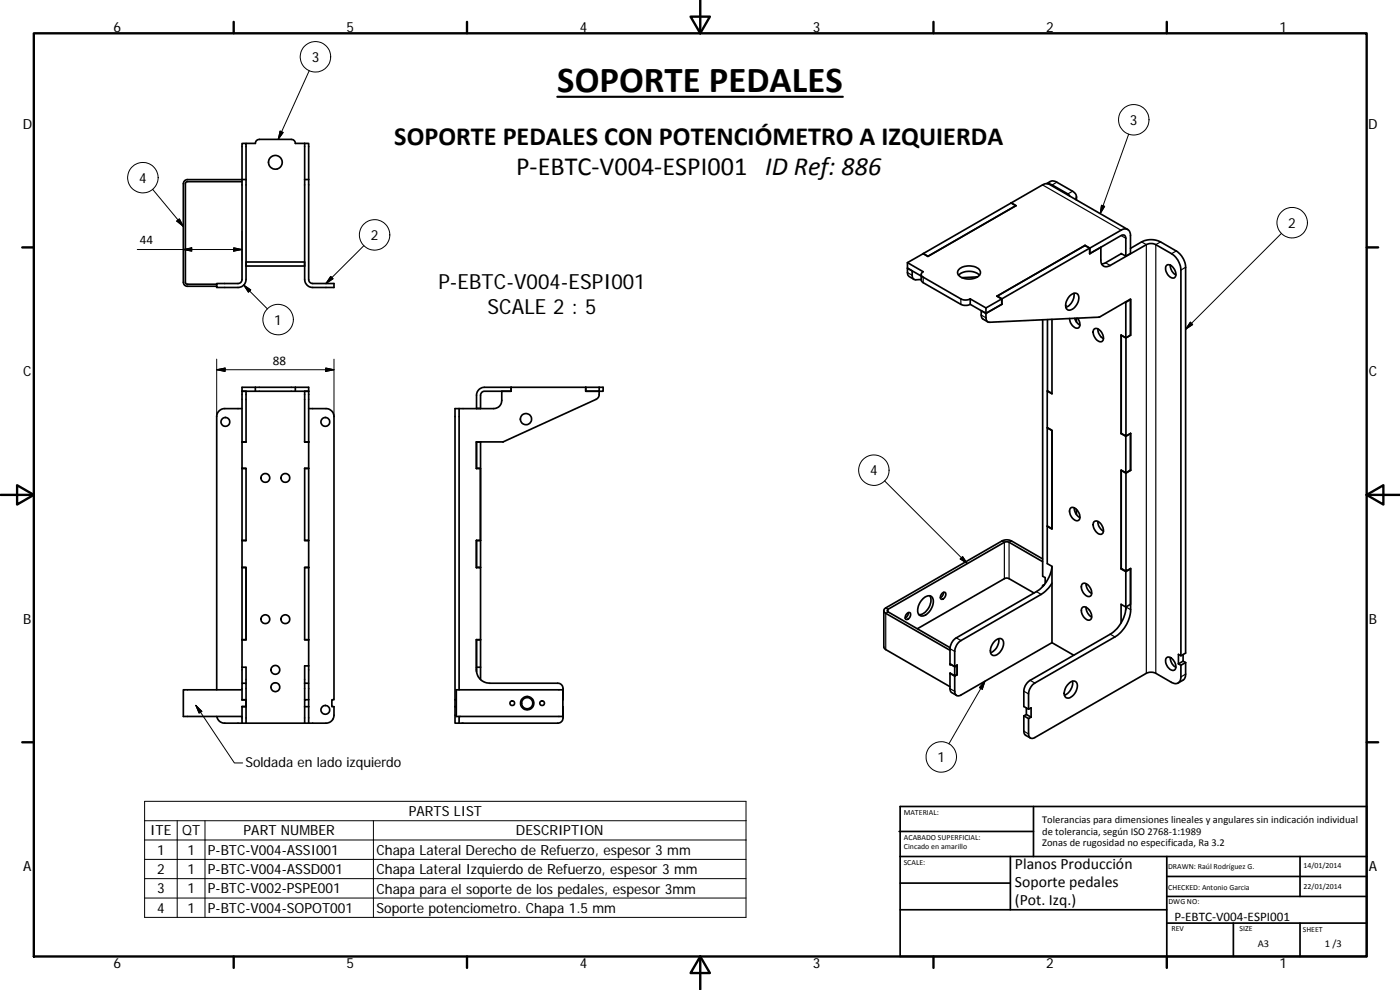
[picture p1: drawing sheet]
<svg xmlns="http://www.w3.org/2000/svg" width="420mm" height="297mm" viewBox="0 0 420 297" stroke-linecap="round" stroke-linejoin="round" font-family="sans-serif">
<g fill="none" stroke="#000" stroke-width=".51">
<path d="M72.6 54.5h-16.4l-.5 .4v30l.5 .4h8.8M73.8 53.9v-10.9h-1.2v41.1l-.4 .7-.5 .2-5.4 .1a1.04 1.04 0 0 0-1.3 .2M73.8 53.9v30a2.42 2.42 0 0 1-2.4 2.4h-6.4v-.4M73.8 43h2.8l.3-.7 .9-.5h9.6l1 .5 .2 .7h2.8M73.8 53.9h-17.6l-.7 .2-.4 .5v30.6l.4 .4 .7 .3h8.8M91.4 43v10.9M91.4 43h1.2v10.9M91.4 53.9h1.2M92.6 53.9l.1 30.2 .4 .7 .7 .3h6.4v1.2h-6.4a2.42 2.42 0 0 1-2.4-2.4v-30M314.1 55.1l1.6-.8 .8 .1 5.4 3a1.71 1.71 0 0 1 .9 2.4M314.4 55.1l1.4 .4 4.7 2.7 .5 .6M323.1 59v1"/>
<path d="M91.4 78.6h-17.6v1.2h17.6M272.3 78.8l.2 3.7 1.8 1.3M272.3 78.8l4.8 2.7a.85 .85 0 0 0-.6 .8 .85 .85 0 0 0 .6 .9l11.3 6.5a3.1 3.1 0 0 0 2.8 0M277.1 76.1l-4.8 2.7M277.1 76.1l1.4 .8M277.1 76.1h.1M303.5 60.9l1.4 .8-26.4 15.2-1.4-.8M325.7 73.6l-26.5 15.3 1.4 .8M325.7 73.6l1.3 .9M325.7 73.6l1.4 .8M327 74.5l-26.3 15.2-1.4-.8M327 76.1h.1"/>
<path d="M327 76.1l3.4-1.9v3.8a1.72 1.72 0 0 0 .8 1.8 1.72 1.72 0 0 0 2-.1l10.8-6.3a3.1 3.1 0 0 1 2.9 0l4.7 2.7a6.1 6.1 0 0 1 2.8 4.9v115.8l-.7-.5v2.9M327.1 74.4l-.1 1.7M327.1 74.4l9.4-5.3a1.72 1.72 0 0 1 1.9-.2 1.72 1.72 0 0 1 .9 1.8v5.4l-1.4 .8-1.4-.8M327.1 76.1l9.4-5.4a.86 .86 0 0 1 1-.1 .86 .86 0 0 1 .4 .9v5.4M336.5 76.1l-5 2.9-.9 .2M338.4 68.9l-23.5-13.6-1.1-.2-36.7 21M339.3 74.5l3.3-1.9a6.2 6.2 0 0 1 5.7 0l4.7 2.7a6.3 6.3 0 0 1 2.8 4.9v115.8l-1.4 .8M350 79.7a1.88 1.88 0 0 1 2.6 1.5 1.31 1.31 0 0 1 .3 1.4 1.31 1.31 0 0 1-1.1 .8 2.96 2.96 0 0 1-1.8-3.7zM351.2 79.5a3.5 3.5 0 0 0 1.7 3M65 85.3v.6M276.5 82.8l-4.2-2.3 1.5 .8v1.3a1.12 1.12 0 0 0 1 1.3h1.7M276.5 82.3v1.9l.6 .6 11.3 6.5a3.2 3.2 0 0 0 2.8 0"/>
<path d="M287.7 82.6a4.8 4.8 0 0 1 6.3 0M287.9 80.8a4.8 4.8 0 0 1 6.1 .2 1.67 1.67 0 0 1-1.5 2.5 4.2 4.2 0 0 1-5.1-1.5l.1-.7zM291.2 89.7l4.7 2.7M291.2 89.7v1.6M293.4 83.1l-4.7 .2M295.9 92.4v3a1.12 1.12 0 0 0 1.1 1.3l32.8-1.5 9.5-5.5v10.9M300.6 89.7v1.6l-4.7 2.7-4.7-2.7M300.6 89.7l-4.7 2.7M300.7 91.3l-4.8 2.7-1.4-.8v1.6l.2 .7 1.8 1.1M300.7 89.7l-.1 1.5M312.9 95.9v77l.8 .4v1.8M314.4 95.9v21.4"/>
<path d="M315.7 95.8v22.4l-1.3-.9M321 88.8a1.55 1.55 0 0 1 2.6-.2 3.8 3.8 0 0 1-2.9 4.5 1.69 1.69 0 0 1-.7-2.5zM322.3 88a4.1 4.1 0 0 1-2.4 4.2M322.5 95.5a3.4 3.4 0 0 0 1.6 2M323.1 95.5v1.1M323.4 95.5a1.88 1.88 0 0 1 0 3 2.83 2.83 0 0 1-2.4-2.9M328.4 98.7a2.17 2.17 0 0 1 2.7 2.1 1.12 1.12 0 0 1-.3 1.6 1.12 1.12 0 0 1-1.6-.3 2.67 2.67 0 0 1-.8-3.4zM329.5 98.7a3.3 3.3 0 0 0 1.7 2.9M337.8 90.6l.1 .1M337.9 90.7v10.7M339.2 89.8l.1 .1M339.3 89.9l-1.4 .8"/>
<path d="M339.3 89.9v10.7M73.8 117.4v15.2M76.6 116.2h-4v88.8M76.6 116.2v1.2M88.6 116.2h4v24.3M88.6 116.2h-12M88.6 117.4h4M88.6 117.4h-16M88.6 116.2v1.2M91.4 117.4v15.2M175.8 116.2v1.2zM179.8 116.2h-34.4a2.38 2.38 0 0 0-2.4 2.4v4"/>
<path d="M179.8 116.2h1.2v1.2h-5.2M179.8 116.2v2.5l-.2 .5-.7 .6-27.9 12.8h-8v8h1.2M314.3 117.3v11l1.4 .8v29.7l-1.4-.9M314.4 117.3l1.3 .7M337.9 101.4v29.4l-1.4-.8M339.3 100.6l-1.4 .8-1.4-.8v29.5M339.3 100.6l-1.4 .8-1.4-.8v29.4M72.6 132.6h1.2M72.6 122.6h-5.2a2.42 2.42 0 0 0-2.4 2.4v82M73.8 132.6l-1.2 .1M73.8 132.6h.1M91.4 132.6h.1"/>
<path d="M91.4 132.6h1.2M91.4 132.6l1.2 .1M92.6 132.6h.1M92.6 122.6h5.2a2.39 2.39 0 0 1 2.4 2.4v85h-.6v2h.6v2.6a2.39 2.39 0 0 1-2.4 2.4h-5.2M137.8 122.6v84.4M137.8 122.6h-1.2v94.4h1.2M143 122.5h1.2M143 132.7h1.2M144.2 122.6v-4.3l.5-.7 .7-.2h8v-1.2v1.2h-2.8v2.8a2.42 2.42 0 0 1-2.4 2.4h-10.4M144.2 132.6v37.7M314.4 128.3l-.1 29.5 1.4 .8v-29.4l-1.4-.8M336.5 130.1l1.4 .8"/>
<path d="M336.5 130v.1M337.9 130.9v11M337.9 130.8l1.4-.8v11.1M339.2 130.1h.1M339.3 130.1l-1.4 .8M72.6 140.5h1.2v21.7h-1.2M72.6 140.6h1.2M92.6 140.6v21.5h-1.2M92.6 140.5l-1.2 .1M92.6 140.5h-1.2v21.7h1.2M143 140.5h1.2v21.7h-1.2M314.3 157.9v11.2l1.4 .8v22.9"/>
<path d="M314.4 157.9h-.1M321.3 152.4a2.07 2.07 0 0 1 2.6 1.8 1.22 1.22 0 0 1 .2 1.3 1.22 1.22 0 0 1-1.2 .7 2.87 2.87 0 0 1-1.6-3.8zM322.4 152.4a3.3 3.3 0 0 0 1.7 2.9M323.1 152.8v1.6M328.2 156.7a1.73 1.73 0 0 1 2.6 1.2 1.45 1.45 0 0 1-.5 2.4 3 3 0 0 1-2.1-3.6zM329.5 156.5a3.4 3.4 0 0 0 1.7 2.9M336.5 141.1v29.5l1.4 .8M336.5 141.1l1.4 .9M336.5 141.1h.1M337.9 141.9l-1.4-.9v29.7l1.4 .8M337.9 142v29.4l1.4-.8v12.3a10.2 10.2 0 0 1-4.7 8.2l-24 13.8a4.2 4.2 0 0 0-1.9 3.3v4.6M339.3 141.1l-1.4 .9"/>
<path d="M339.3 141.1l-1.4 .8M72.6 170.2h1.2v21.8h-1.2M72.6 170.3h1.2v21.6h-1.2M72.6 162.1h1.2M91.4 170.3h1.2M92.6 162.1v42.9M92.6 170.2h-1.2v21.8h1.2M143 170.2h1.2M144.2 162.1h-1.2v8.2h1.2v21.6h-1.2v9.6M277 179.7a1.8 1.8 0 0 1 2.9-.3 4.4 4.4 0 0 1-3.3 5.4 1.78 1.78 0 0 1-1.1-2.5l.7-1.6zM279 178.8a4.3 4.3 0 0 1-3.2 5.6M282.8 177.9a.62 .62 0 0 1 .9-.1 .62 .62 0 0 1 .1 .9 1 1 0 0 1-1.5 .9 1.59 1.59 0 0 1 .5-1.7z"/>
<path d="M283.2 177.7l-.2 .9-.8 .7M310.3 177.9l-7.6-4.4h-1.1l-26.3 15.2M312.9 167.7l-9.3-5.4a3.1 3.1 0 0 0-2.9 0l-34.9 20.1a.86 .86 0 0 0-.6 .8 .86 .86 0 0 0 .6 .8l19.3 11.1M312.9 168.5l-10.1-5.8-1.2-.1-35.3 20.4 .1 .5 18.7 10.8M312.9 175.7l.2 .1M312.9 175.7v.3M313.3 175.6l-.4 .1M315.7 170.1a10.6 10.6 0 0 1-4.6 7.4l-24.1 13.9a4.1 4.1 0 0 0-1.9 3.2v4.6l1.4 .8M315.7 175a10.4 10.4 0 0 1-3.2 3.4l-24.1 13.8a4.1 4.1 0 0 0-1.9 3.3v7.3M324.9 175.2a2.1 2.1 0 0 1 2.6 1.7 1.24 1.24 0 0 1-.8 2.1 2.81 2.81 0 0 1-1.8-3.8zM326 175.1a3.4 3.4 0 0 0 1.6 3M336.6 170.6l-.1 .1"/>
<path d="M337.9 171.5v11.4M339.2 170.6l-1.3 .9M91.4 191.9h1.2M92.6 199.8h-1.2v5.2M143 192h1.2M144.2 191.9v12M265.2 183.2v10.9l.3 .5 19.6 11.4M272.3 184a.63 .63 0 0 1 .9-.1 .63 .63 0 0 1 0 .9 .89 .89 0 0 1-.5 .9 .89 .89 0 0 1-1-.2v-.7zM272.6 183.8l-.2 .9-.7 .7M285.2 199.2l1.3 .8M298.4 192.5a1.51 1.51 0 0 1 2.7-.2 3.7 3.7 0 0 1-2.9 4.4 1.66 1.66 0 0 1-.8-2.5zM299.7 191.6a4.1 4.1 0 0 1-2.4 4.2"/>
<path d="M315.7 192.8l-27.3 15.7a1.15 1.15 0 0 1-1.3 .2 1.15 1.15 0 0 1-.6-1.3v-4.5M315.7 192.8l6.6 3.8M324.9 182.3a2.1 2.1 0 0 1 2.6 1.7 1.22 1.22 0 0 1 .1 1.4 1.22 1.22 0 0 1-1.1 .7 2.89 2.89 0 0 1-1.6-3.8zM326 182.2a3.4 3.4 0 0 0 1.6 2.9M337.9 182.1a10.5 10.5 0 0 1-4.7 8.2l-24 13.8a4.2 4.2 0 0 0-1.9 3.3v4.6l1.4 .8M339.3 181.3l-1.4 .8-1.4-.8v5.6M350 197.4a1.88 1.88 0 0 1 2.6 1.5 1.3 1.3 0 0 1 .3 1.4 1.3 1.3 0 0 1-1.1 .8 2.93 2.93 0 0 1-1.8-3.7zM351.2 197.3a3.4 3.4 0 0 0 1.7 2.9M353.7 199.2l.7 .4M354.4 199.6v3.5a1.73 1.73 0 0 1-.8 1.8 1.73 1.73 0 0 1-2-.2l-4.7-2.7a3.3 3.3 0 0 0-2.9 0l-33.4 19.3a1.14 1.14 0 0 1-1.4 .1 1.14 1.14 0 0 1-.5-1.2v-4.6M355.1 198.4l.7 .4M355.1 198.4l-1.4 .8"/>
<path d="M355.1 196.4v2M355.8 198.8l-.1 4.5-.5 .7-1.6 .9M355.8 198.8l-1.4 .8M65.1 215a2.4 2.4 0 0 0 2.3 2h5.2M72.6 207h-17.6v8h17.6M72.6 200.2h1.2v4.8M72.6 205h1.2v12h-1.2v-5h1.2v-2h-1.2zM72.6 212h1.2M72.6 210h1.2M91.4 205v5M91.4 212v5M91.4 205h1.2v12"/>
<path d="M91.4 212h1.2M92.6 210h-1.2v2M92.6 217h-18.8M136.6 212h.3M136.6 210h.3M136.9 207h32v8h-32zM137.8 215v2M143 201a4 4 0 0 0 4 4h20.4a1.57 1.57 0 0 1 1.6 1.6l-.1 3.4M143 200.2h1.2M168.9 212l.1 3.4a1.58 1.58 0 0 1-1.6 1.6h-29.6M285.1 202.1l.2 5.3 1.8 1.3M285.1 202.1l1.4 .8"/>
<path d="M285.2 202l1.3 .8M285.2 202h.1M285.2 202l-.1 .1M286.5 200l.8-.4v2.8M286.5 200l.7-.4v2.8M287.2 202.4h.1M287.2 202.4l-.7 .4M287.3 202.4l-.8 .5M307.3 214.8v5.1l.5 .7 1.4 .8M307.3 214.8l1.4 .8M308 212.4v2M308 214.4l1.4 .8"/>
<path d="M308 214.4l-.7 .4M308.7 212.8l.7-.4v2.8M309.4 215.2l-.7 .4M320.6 205.3a1.49 1.49 0 0 1 2.6-.3 3.7 3.7 0 0 1-2.9 4.4 1.67 1.67 0 0 1-.7-2.5zM321.9 204.4a4.1 4.1 0 0 1-2.4 4.2M269.8 249.5h40.4M270.1 257h140.1M270.1 242h140.1v45h-140.1zM303.2 257v16M310.2 242v15M350.2 257v30M390.2 257v12"/>
<path d="M270.1 273h80.1M270.1 265h33.1M350.2 277h60M350.2 269h60M350.2 263h60M370.2 277v10M390.2 277v10"/>
<circle cx="82.6" cy="48.7" r="2.07"/>
<circle cx="67.7" cy="126.6" r="1.32"/>
<circle cx="97.7" cy="126.6" r="1.32"/>
<circle cx="157.8" cy="125.8" r="1.67"/>
<circle cx="79.6" cy="143.4" r="1.32"/>
<circle cx="85.6" cy="143.4" r="1.32"/>
<circle cx="79.6" cy="185.8" r="1.32"/>
<circle cx="85.6" cy="185.8" r="1.32"/>
<circle cx="82.6" cy="201" r="1.32"/>
<circle cx="82.6" cy="206.2" r="1.32"/>
<circle cx="97.7" cy="213" r="1.32"/>
<circle cx="153.7" cy="211" r=".71"/>
<circle cx="158.2" cy="211" r="1.66"/>
<circle cx="158.2" cy="211" r="2.01"/>
<circle cx="162.7" cy="211" r=".71"/>
</g>
<g fill="none" stroke="#000" stroke-width=".36">
<path d="M312.9 55.5l23.6 13.6M317.2 54.7l-1.4 .8M321.9 57.4l-1.4 .8v.3M331.8 78.8l1.4 .9M336.5 70.7l1.4 .8M342.6 72.6l1.4 .8v128.6M348.3 72.6l-1.4 .8v128.6M353 75.3l-1.4 .8M272.3 81.8l1.5 .8M277.1 83.2v1.6M288.4 89.7v1.6M294.5 94.5l1.4 .9"/>
<path d="M355.8 80.2l-1.4 .8M300.7 162.3l.7 .4v10.9M303.6 162.3l-.8 .4v10.9M311.1 177.5l1.4 .9M265.8 182.4l.7 .4v.8l-.7 .4v10.9M285.1 194.6l1.4 .9M287 191.4l1.4 .8M333.2 190.3l1.4 .8M337.9 182.1l1.4 .8M285.1 206.6l1.4 .8M307.3 207.4l1.4 .8M307.3 219.4l1.4 .8"/>
<path d="M309.2 204.1l1.4 .8M355.8 202.3l-1.4 .8"/>
</g>
<g fill="#000">
<circle cx="336.5" cy="100.6" r=".25"/>
<circle cx="285.2" cy="199.2" r=".25"/>
<circle cx="287.2" cy="199.6" r=".25"/>
<circle cx="337.9" cy="182.1" r=".25"/>
</g>
<g fill="none" stroke="#000" stroke-width=".71">
<path d="M10.1 10h400.1v277h-400.1zM70.1 6.6v3.4M140.2 6.6v3.4M207.3 5h5.8l-2.9 5zM210.2 0v10M280.2 6.6v3.4M350.2 6.6v3.4M6.7 74.2h3.4M410.2 74.2h3.4M.2 148.5h9.9M5.1 145.6l5 2.9-5 2.9zM410.2 148.5l5-2.9v5.8z"/>
<path d="M410.2 148.5h9.9M6.7 222.7h3.4M410.2 222.7h3.4M70.1 287v3.4M140.2 287v3.4M210.2 287l2.9 5h-5.8zM210.2 287v10M280.2 287v3.4M350.2 287v3.4"/>
</g>
<g fill="none" stroke="#000" stroke-width=".3">
<path d="M84.1 39.3l.9 .5-1.5 2zM92.8 21.2l-9.3 20.6M45.8 56.8l9.2 11.1M338.7 40.2l-8.5 23.9M41.2 74.9h31.4M53.1 66.3l.7-.6 1.2 2.2zM55 74.9l2.5-.5v1zM70.1 74.4l2.5 .5-2.5 .5zM72.6 69.4v8.6M109.2 73.7l-11.4 11.4M330.6 61.6l.9 .3-1.3 2.2zM384.6 70l-28.8 28.8"/>
<path d="M73.1 85.5l7.2 7.2M73.1 85.5l2.1 1.5-.6 .7zM99.2 82.9l.8 .7-2.2 1.5zM357.2 96.7l.7 .7-2.1 1.4zM65 107.8v17.2M65 110.9l2.6-.5v1zM65 110.9h35.2M97.8 110.4l2.4 .5-2.4 .5zM100.2 107.8v17.2M265.5 144.3l24.8 24.8M288.2 167.7l.7-.7 1.4 2.1zM58.8 211.6l1.8 1.8-.9 .6z"/>
<path d="M58.8 211.6l11.5 17.3h2.5M295.6 204.4l-10.8 18.8M295.6 204.4l-.8 2.4-.9-.5zM43.4 240.4h180.5v34.9h-180.5zM43.4 246.3h180.5M43.4 252h180.5M43.4 257.9h180.5M53.2 246.3v29M61.5 246.3v29M112.1 246.3v29M43.4 263.6h180.5M43.4 269.5h180.5"/>
<circle cx="94.7" cy="17.1" r="4.6"/>
<circle cx="340.3" cy="35.9" r="4.6"/>
<circle cx="42.9" cy="53.3" r="4.6"/>
<circle cx="112.4" cy="70.5" r="4.6"/>
<circle cx="387.8" cy="66.8" r="4.6"/>
<circle cx="83.5" cy="95.9" r="4.6"/>
<circle cx="262.2" cy="141.1" r="4.6"/>
<circle cx="282.5" cy="227.1" r="4.6"/>
</g>
<g fill="#000" stroke="#000" stroke-width=".3">
<path d="M84.1 39.3l.9 .5-1.5 2zM53.1 66.3l.7-.6 1.2 2.2zM55 74.9l2.5-.5v1zM70.1 74.4l2.5 .5-2.5 .5zM330.6 61.6l.9 .3-1.3 2.2zM73.1 85.5l2.1 1.5-.6 .7zM99.2 82.9l.8 .7-2.2 1.5zM357.2 96.7l.7 .7-2.1 1.4zM65 110.9l2.6-.5v1zM97.8 110.4l2.4 .5-2.4 .5zM288.2 167.7l.7-.7 1.4 2.1zM58.8 211.6l1.8 1.8-.9 .6z"/>
<path d="M295.6 204.4l-.8 2.4-.9-.5z"/>
</g>
<path d="M167.2 29h85.8" fill="none" stroke="#000" stroke-width=".63"/>
<text font-size="11" x="167.2" y="27.5">SOPORTE PEDALES</text>
<g font-size="7.9">
<text x="118.3" y="43.5">SOPORTE PEDALES CON POTENCIÓMETRO A IZQUIERDA</text>
<text x="154.9" y="52.5">P‐EBTC‐V004‐ESPI001 ID Ref: 886</text>
</g>
<g font-size="6.3">
<text x="131.6" y="86.8">P-EBTC-V004-ESPI001</text>
<text x="146.3" y="94.3">SCALE 2 : 5</text>
</g>
<g font-size="4.7">
<text x="304.6" y="260.8">Planos Producción</text>
<text x="304.6" y="266.2">Soporte pedales</text>
<text x="304.6" y="271.6">(Pot. Izq.)</text>
</g>
<g font-size="4.2">
<text x="34" y="9.6">6</text>
<text x="104" y="9.6">5</text>
<text x="174" y="9.6">4</text>
<text x="244" y="9.6">3</text>
<text x="314" y="9.6">2</text>
<text x="384" y="9.6">1</text>
<text x="93.6" y="18.6">3</text>
<text x="6.8" y="38.7">D</text>
<text x="339.1" y="37.5">3</text>
<text x="410.6" y="38.7">D</text>
<text x="41.8" y="54.8">4</text>
<text x="386.6" y="68.4">2</text>
<text x="111.3" y="72.1">2</text>
<text x="82.3" y="97.4">1</text>
<text x="7" y="112.9">C</text>
<text x="410.8" y="112.9">C</text>
<text x="261.1" y="142.6">4</text>
<text x="7" y="187.1">B</text>
<text x="410.8" y="187.1">B</text>
<text x="281.3" y="228.6">1</text>
<text x="122.7" y="244.9">PARTS LIST</text>
<text x="45.1" y="250.6">ITE</text>
<text x="54.6" y="250.7">QT</text>
<text x="73.1" y="250.6">PART NUMBER</text>
<text x="154.8" y="250.7">DESCRIPTION</text>
<text x="47.1" y="256.5">1</text>
<text x="56.2" y="256.5">1</text>
<text x="62.4" y="256.5">P-BTC-V004-ASSI001</text>
<text x="113" y="256.5">Chapa Lateral Derecho de Refuerzo, espesor 3 mm</text>
<text x="7" y="261.3">A</text>
<text x="47.1" y="262.3">2</text>
<text x="56.2" y="262.3">1</text>
<text x="62.4" y="262.3">P-BTC-V004-ASSD001</text>
<text x="113" y="262.3">Chapa Lateral Izquierdo de Refuerzo, espesor 3 mm</text>
<text x="410.8" y="261.3">A</text>
<text x="47.1" y="268.1">3</text>
<text x="56.2" y="268.1">1</text>
<text x="62.4" y="268.1">P-BTC-V002-PSPE001</text>
<text x="113" y="268.1">Chapa para el soporte de los pedales, espesor 3mm</text>
<text x="47.1" y="273.9">4</text>
<text x="56.2" y="273.9">1</text>
<text x="62.4" y="273.9">P-BTC-V004-SOPOT001</text>
<text x="113" y="273.9">Soporte potenciometro. Chapa 1.5 mm</text>
<text x="34" y="290.4">6</text>
<text x="104" y="290.4">5</text>
<text x="174" y="290.4">4</text>
<text x="244" y="290.4">3</text>
<text x="314" y="290.4">2</text>
<text x="384" y="290.4">1</text>
</g>
<text font-size="4.1" x="73.6" y="230">Soldada en lado izquierdo</text>
<g font-size="3.9">
<text x="42" y="73.3">44</text>
<text x="81.8" y="109.4">88</text>
<text x="352.5" y="276.2">P‐EBTC‐V004‐ESPI001</text>
</g>
<g font-size="3.1">
<text x="312.8" y="246.8">Tolerancias para dimensiones lineales y angulares sin indicación individual</text>
<text x="312.8" y="250.4">de tolerancia, según ISO 2768‐1:1989</text>
<text x="312.8" y="254">Zonas de rugosidad no especificada, Ra 3.2</text>
<text x="377.5" y="284.1">A3</text>
<text x="397.6" y="284.2">1 /3</text>
</g>
<g font-size="2.4">
<text x="271.2" y="244.4">MATERIAL:</text>
<text x="271.3" y="251.9">ACABADO SUPERFICIAL:</text>
<text x="271.3" y="254.6">Cincado en amarillo</text>
<text x="271.2" y="259.7">SCALE:</text>
<text x="350.6" y="260.8">DRAWN: Raúl Rodríguez G.</text>
<text x="391.2" y="260.6">14/01/2014</text>
<text x="350.6" y="267">CHECKED: Antonio Garcia</text>
<text x="391.2" y="266.6">22/01/2014</text>
<text x="350.7" y="271.4">DWG NO:</text>
<text x="351.6" y="279.3">REV</text>
<text x="372" y="279.4">SIZE</text>
<text x="391" y="279.6">SHEET</text>
</g>
</svg>
